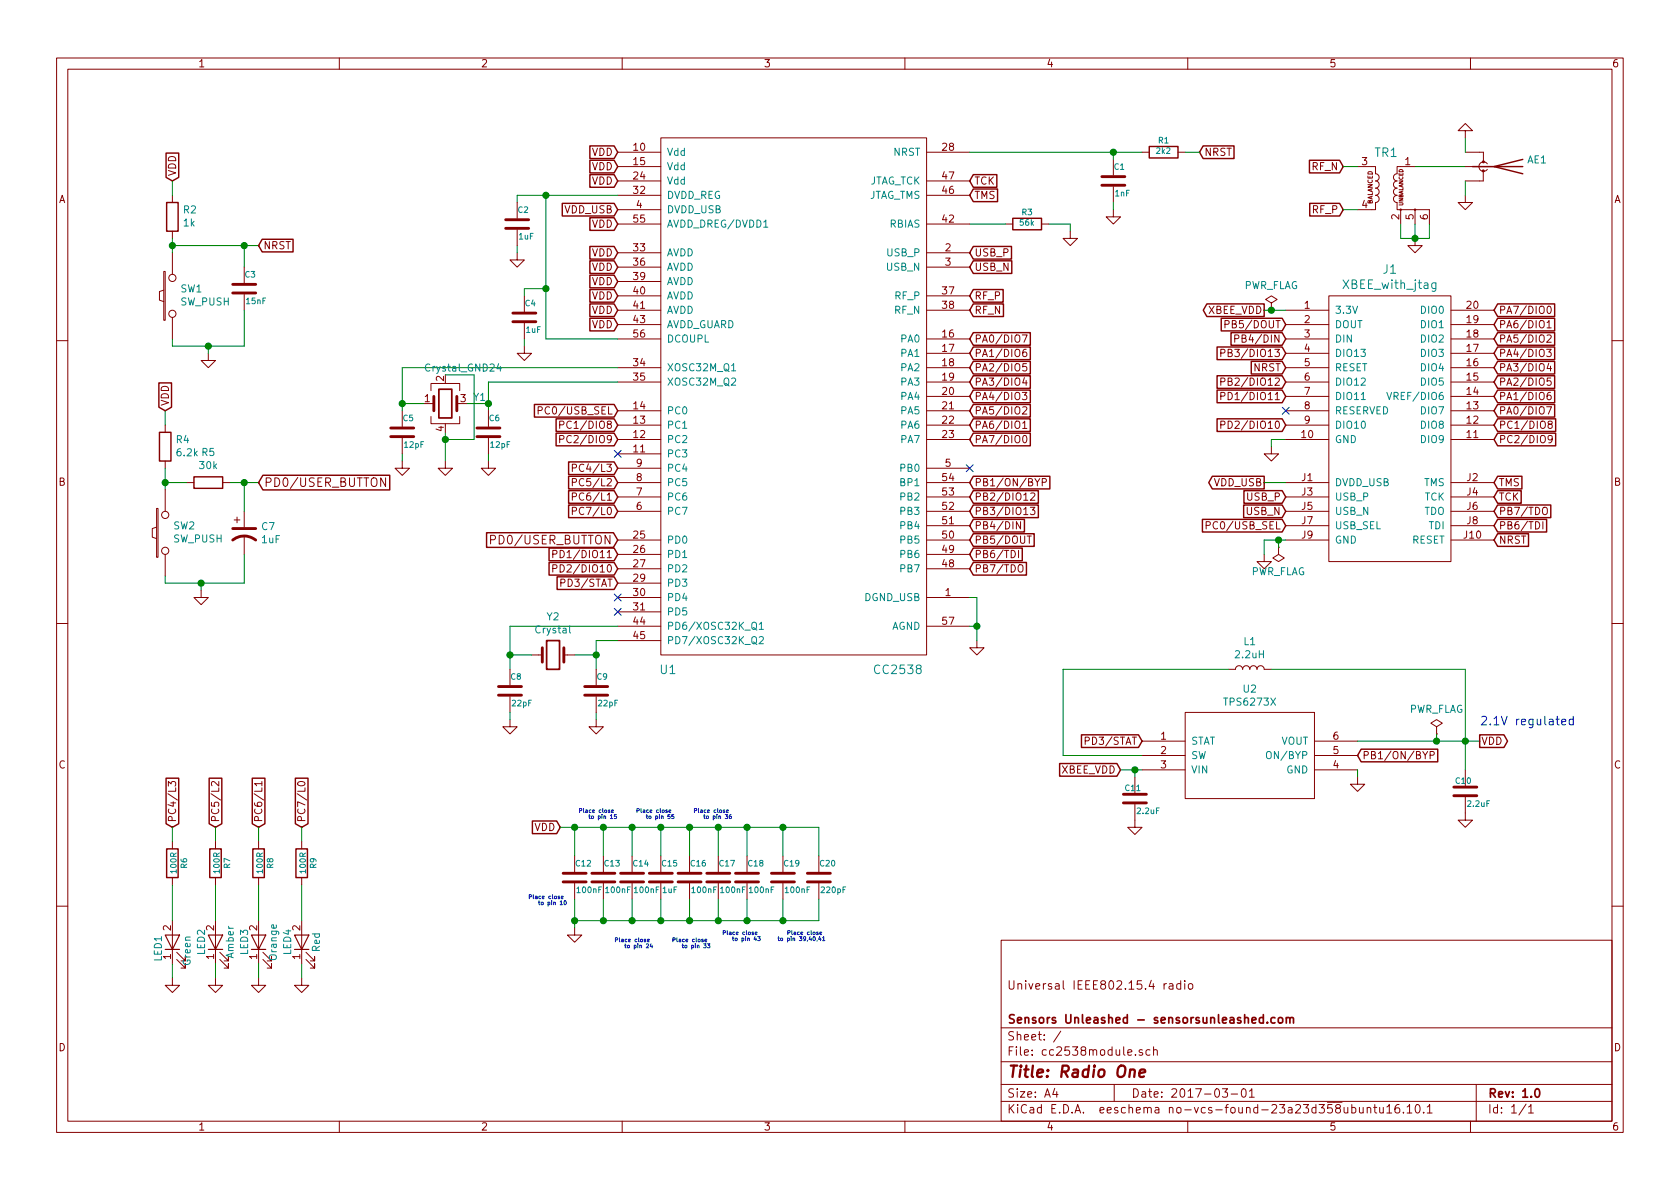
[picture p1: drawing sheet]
<svg xmlns="http://www.w3.org/2000/svg" width="297mm" height="210mm" viewBox="0 0 297 210" stroke-linecap="round" stroke-linejoin="round" font-family="sans-serif">
<g fill="none" stroke="#840000" stroke-width=".18">
<path d="M10 10.3h277v189.9h-277zM12 12.2h273v186.1h-273zM60 10.3v1.9M110 10.3v1.9M160 10.3v1.9M210 10.3v1.9M260 10.3v1.9M30.5 34.5v1.3M91.4 35.8v2.8M109.2 37.1h7.6M109.2 26.9h7.6M109.2 34.5h7.6"/>
<path d="M109.2 39.6h7.6M109.2 32h7.6M109.2 29.5h7.6M116.8 24.4h47v91.4h-47zM163.8 26.9h7.6M163.8 34.5h7.6M163.8 39.6h7.6M163.8 32h7.6M177.8 39.6h1.3M184.1 39.6h1.3M196.8 37.1v1.2h1.3l-1.3 1.3-1.2-1.3h1.2M196.8 28.2v2.8"/>
<path d="M196.8 33v2.8M201.9 26.9h1.3M208.3 26.9h1.2M240 29.5h3.2v1.2a.63 .63 0 0 1 .6 .7 .63 .63 0 0 1-.6 .6 .63 .63 0 0 1 .6 .6 .63 .63 0 0 1-.6 .7 .63 .63 0 0 1 .6 .6 .63 .63 0 0 1-.6 .6 .63 .63 0 0 1 .6 .7 .63 .63 0 0 1-.6 .6v1.3h-3.2M247.6 37.1h5.1v2.5M247.6 37.1v2.5M250.2 29.5h-3.2v1.2a.63 .63 0 0 0-.6 .7 .63 .63 0 0 0 .6 .6 .63 .63 0 0 0-.6 .6 .63 .63 0 0 0 .6 .7 .63 .63 0 0 0-.6 .6 .63 .63 0 0 0 .6 .6 .63 .63 0 0 0-.6 .7 .63 .63 0 0 0 .6 .6v1.3h.6M250.2 37.1v2.5M259.1 26.9h3.2v1.7M259.1 34.5v1.3h1.2l-1.2 1.3-1.3-1.3h1.3M259.1 23.1h1.2l-1.2-1.3-1.3 1.3h1.3v1.3M259.1 29.5h5.1"/>
<path d="M262.3 30.2v1.8h-3.2M263 29a.82 .82 0 0 0-1.2-.1 .82 .82 0 0 0 0 1.2 .82 .82 0 0 0 1.2-.2M29 48h.2v8.6h-.2zM29 51.3l-.8 .3v1.5l.8 .2M30.5 40.9v1.3M30.5 44.7v3.8M30.5 56.1v3.8M43.2 47.2v2.8M43.2 52.1v2.8M91.4 44.7v1.3h1.3l-1.3 1.2-1.2-1.2h1.2M91.4 40.6v2.8M92.7 52.3v2.8"/>
<path d="M92.7 57.1v2.8M109.2 44.7h7.6M109.2 47.2h7.6M109.2 52.3h7.6M109.2 54.9h7.6M109.2 57.4h7.6M109.2 59.9h7.6M109.2 49.8h7.6M163.8 44.7h7.6M163.8 47.2h7.6M163.8 52.3h7.6M163.8 54.9h7.6"/>
<path d="M163.8 59.9h7.6M180.7 59.2h.9l-.5 1.3M189.2 40.9v1.3h1.3l-1.3 1.2-1.2-1.2h1.2M216.6 57.3h.6l.1-.2v-.3l-.7-.1v1.3M218.3 59.9l.6-.1 .1-.1v-.4l-.7-.1v1.3M224.8 54.9h.1M224.8 53.6l1-.6-1-.7-1 .7 1 .6v1.3M227.3 54.9h7.6M227.3 57.4h7.6M227.3 59.9h7.6M234.9 52.3h21.6v47h-21.6zM250.2 42.2v1.2h1.3l-1.3 1.3-1.3-1.3h1.3"/>
<path d="M256.5 54.9h7.7M256.5 57.4h7.7M256.5 59.9h7.7M273.5 59.3l.5-.1 .3 .4-.8 .9h.8M273.5 57l.4-.3v1.3M273.5 58h.8M273.7 54.2l.1-.1a.7 .7 0 0 1 .5 .6 .7 .7 0 0 1-.2 .7h-.1a.7 .7 0 0 1-.3-1.2zM10 60.2h2M29.2 75.2v1.2M36.8 62.5v1.2h1.3l-1.3 1.3-1.2-1.3h1.2M71.1 72.6v2.8M71.1 77.5v2.8"/>
<path d="M76.2 73.7v1.2h5.1v-1.2M76.2 69.1v-1.3h5.1v1.3M76.2 71.4h.5M80.8 71.4h.5M86.4 72.6v2.8M86.4 77.5v2.8M92.7 61.2v1.3h1.3l-1.3 1.2-1.3-1.2h1.3M95.1 72.6l.7-.1 .1-.1-.1-.4-.7-.1v1.3M99 75.1h.6l.1-.2-.1-.3-.6-.1v1.3M99 77.7l.6-.1 .1-.2-.1-.3-.6-.1v1.3M109.2 72.6h7.6M109.2 77.7h7.6"/>
<path d="M109.2 75.2h7.6M109.2 65h7.6M109.2 67.6h7.6M163.8 70.1h7.6M163.8 72.6h7.6M163.8 77.7h7.6M163.8 75.2h7.6M163.8 65h7.6M163.8 67.6h7.6M163.8 62.5h7.6M180.7 69.4h.9l-.5 .5h.3l.2 .2-.1 .5-.2 .1-.6-.1M180.8 72l.5-.1 .3 .4-.9 .9h.9"/>
<path d="M180.8 74.8l.4-.3v1.3M180.8 75.8h.8M181 77.1l.1-.1a.7 .7 0 0 1 .5 .5 .7 .7 0 0 1-.2 .7l-.1 .1a.71 .71 0 0 1-.6-.5 .71 .71 0 0 1 .3-.7zM181.1 66.8l-.3 .9h.8M181.4 61.8h-.3a1 1 0 0 0-.2 1.2h.5l.2-.5-.3-.3-.4 .1-.1 .2M181.4 67.3v.8M181.5 64.3h-.6l-.1 .6 .2-.1h.4l.2 .5-.3 .3-.5-.1M215.8 67.5h.7l.1-.2-.1-.4-.7-.1v1.3M215.8 62.4h.7l.1-.2-.1-.3-.7-.1v1.3M215.8 75.1h.7l.1-.2-.1-.3-.7-.1v1.3M215.8 70h.7l.1-.2-.1-.3-.7-.1v1.3M224.8 79v1.3h1.3l-1.3 1.2-1.3-1.2h1.3"/>
<path d="M227.3 70.1h7.6M227.3 72.6h7.6M227.3 77.7h7.6M227.3 75.2h7.6M227.3 65h7.6M227.3 67.6h7.6M227.3 62.5h7.6M256.5 70.1h7.7M256.5 72.6h7.7M256.5 77.7h7.7M256.5 75.2h7.7M256.5 65h7.7"/>
<path d="M256.5 67.6h7.7M256.5 62.5h7.7M273.5 71.9h.8l-.5 1.3M273.5 61.8h.8l-.5 .4 .3 .1 .2 .2-.1 .4-.2 .2-.5-.2M273.8 64.2l-.3 1h.8M274 75l-.3-.2 .1-.2 .2-.1 .4 .1v.2l-.1 .1a.45 .45 0 0 0-.5 .2 .45 .45 0 0 0 0 .6l.4 .1 .2-.2v-.3l-.2-.3M274.1 69.4h-.3a1 1 0 0 0-.1 1.2h.4l.2-.5-.3-.2h-.3l-.2 .2M274.1 64.7v.9M274.2 66.8h-.6l-.1 .7 .2-.2 .4 .1 .2 .5-.3 .2-.5-.1M274.4 77.5l-.2 .3-.4-.1-.1-.2 .1-.4 .4-.1 .2 .2a.9 .9 0 0 1-.3 1.1h-.3M285 60.2h2M27.7 89.9h.2v8.6h-.2z"/>
<path d="M27.7 93.2l-.8 .3v1.5l.8 .2M29.2 81.5v1.3M29.2 86.6v3.8M29.2 98v3.8M33 85.3h1.3M39.4 85.3h1.2M41.4 91.9h1M41.9 91.4v1.1M43.2 90.4v2.8M43.2 94.7v3.3M68.2 84.5v1.5l-.9-1.5v1.5M71.1 81.5v1.3h1.3l-1.3 1.3-1.3-1.3h1.3"/>
<path d="M78.7 81.5v1.3h1.3l-1.3 1.3-1.2-1.3h1.2M86.4 81.5v1.3h1.2l-1.2 1.3-1.3-1.3h1.3M86.7 95.4h.8l.1-.2-.1-.4-.2-.1h-.6v1.5M97.7 98l.6-.1 .2-.1-.1-.4-.7-.1v1.3M101.2 90.4l.6-.1 .1-.2v-.3l-.7-.1v1.3M101.2 87.8h.6l.1-.2v-.3l-.7-.1v1.3M101.2 85.3l.6-.1 .1-.1v-.4l-.7-.1v1.3M101.2 82.7h.6l.1-.2v-.3l-.7-.1v1.3M109.2 82.8h7.6M109.2 90.4h7.6M109.2 87.9h7.6M109.2 85.3h7.6"/>
<path d="M109.2 95.5h7.6M109.2 80.3h7.6M109.2 98h7.6M163.8 82.8h7.6M163.8 90.4h7.6M163.8 87.9h7.6M163.8 85.3h7.6M163.8 95.5h7.6M163.8 93h7.6M163.8 98h7.6M178.8 97.3a.65 .65 0 0 1 .7 .7 .65 .65 0 0 1-.7 .6zM180.1 97.3v1.3"/>
<path d="M180.2 99.9h.5a.85 .85 0 0 1-.1 1.3 .45 .45 0 0 1-.6-.5v-.4zM180.4 92.2v1.3l-.7-1.3v1.3M181.6 94.8h.7M182 94.8v1.3M182.2 89.7h.8l-.5 .5h.4l.1 .2-.1 .5-.2 .1-.5-.1M182.2 87.3l.5-.1 .3 .3-.8 1h.8M183 84.6l.4 .7 .4-.7M184.3 85.3l.6-.1 .1-.1-.1-.4-.6-.1v1.3M213.3 92.9h.6l.1-.2-.1-.4-.6-.1v1.3M223.5 98v1.3h1.3l-1.3 1.3-1.3-1.3h1.3M226.1 96.8h.1M226.1 96.8v1.2l1 .7-1 .6-1.1-.6 1.1-.7"/>
<path d="M227.3 90.4h7.6M227.3 87.9h7.6M227.3 85.3h7.6M227.3 95.5h7.6M227.3 93h7.6M256.5 90.4h7.7M256.5 87.9h7.7M256.5 85.3h7.7M256.5 95.5h7.7M256.5 93h7.7M271.5 92.2a.65 .65 0 0 1 .7 .7 .65 .65 0 0 1-.7 .6zM272.8 92.2v1.3"/>
<path d="M272.9 89.8h.5a.85 .85 0 0 1-.1 1.2 .45 .45 0 0 1-.6-.4v-.5zM10 110.3h2M35.6 104.4v1.3h1.2l-1.2 1.2-1.3-1.2h1.3M90.2 118.4v2.8M94 115.8h1.9M97.7 100.5h.6l.2-.2-.1-.3-.7-.1v1.3M99.2 103.1l.6-.1 .1-.2-.1-.3-.6-.1v1.3M99.7 115.8h1.9M105.4 118.4v2.8M109.2 105.7h7.6M109.2 108.2h7.6M109.2 110.7h7.6"/>
<path d="M109.2 113.3h7.6M109.2 100.6h7.6M109.2 103.1h7.6M163.8 105.7h7.6M163.8 110.7h7.6M163.8 100.6h7.6M172.7 113.3v1.2h1.3l-1.3 1.3-1.3-1.3h1.3M217.2 118.4h1.2a.63 .63 0 0 1 .7-.7 .63 .63 0 0 1 .6 .7 .63 .63 0 0 1 .6-.7 .63 .63 0 0 1 .7 .7 .63 .63 0 0 1 .6-.7 .63 .63 0 0 1 .6 .7 .63 .63 0 0 1 .7-.7 .63 .63 0 0 1 .6 .7h1.3M285 110.3h2M29.8 139v-.8l.5 .4v-.3l.2-.1 .4 .1 .2 .1-.2 .6M38.7 138.2v.8l-1-.8-.3 .2 .1 .6M46.3 138.6h-1.3l.4 .4"/>
<path d="M46.3 138.2v.8M52.7 138.3a.73 .73 0 0 1 1.2 .3 .72 .72 0 0 1-.7 .4 .72 .72 0 0 1-.6-.5zM90.2 127.2v1.3h1.2l-1.2 1.3-1.3-1.3h1.3M90.2 123.2v2.8M105.4 127.2v1.3h1.3l-1.3 1.3-1.3-1.3h1.3M105.4 123.2v2.8M191.9 131h.6l.1-.2-.1-.4-.6-.1v1.3M200.7 137.4v2.8M201.9 131.1h7.6M201.9 133.6h7.6M201.9 136.1h7.6M209.5 126h22.9v15.2h-22.9z"/>
<path d="M232.4 131.1h7.6M232.4 133.6h7.6M232.4 136.1h7.6M240 137.4v1.3h1.3l-1.3 1.2-1.2-1.2h1.2M251.6 132.9l.4 .6 .4-.6M252.9 133.5h.6l.1-.2-.1-.3-.6-.1v1.3M254 129.8h.1M254 128.5l1-.6-1-.7-1 .7 1 .6v1.3M259.1 136.1v2.8M30.5 148.8v1.3M30.5 155.2v1.3M38.1 148.8v1.3"/>
<path d="M38.1 155.2v1.3M45.7 148.8v1.3M45.7 155.2v1.3M53.3 148.8v1.3M53.3 155.2v1.3M101.6 151.4v2.8M101.6 156.2v2.8M106.7 151.4v2.8M106.7 156.2v2.8M111.8 151.4v2.8M111.8 156.2v2.8M116.8 151.4v2.8"/>
<path d="M116.8 156.2v2.8M121.9 151.4v2.8M121.9 156.2v2.8M127 151.4v2.8M127 156.2v2.8M132.1 151.4v2.8M132.1 156.2v2.8M138.4 151.4v2.8M138.4 156.2v2.8M144.8 151.4v2.8M144.8 156.2v2.8M200.7 142.2v4.1h1.2l-1.2 1.3-1.3-1.3h1.3"/>
<path d="M259.1 141v4h1.2l-1.2 1.3-1.3-1.3h1.3M10 160.2h2M30.5 173v1.2h1.2l-1.2 1.3-1.3-1.3h1.3M30.5 162.8v7.6M31.2 169.7l1.6 1.5v-.8v.8h-.8M31.2 168.4l1.6 1.5v-.7v.7h-.8M38.1 173v1.2h1.3l-1.3 1.3-1.3-1.3h1.3M38.1 162.8v7.6M38.9 169.7l1.5 1.5v-.8v.8h-.8M38.9 168.4l1.5 1.5v-.7v.7h-.8M45.7 173v1.2h1.3l-1.3 1.3-1.3-1.3h1.3M45.7 162.8v7.6"/>
<path d="M46.5 169.7l1.5 1.5v-.8v.8h-.8M46.5 168.4l1.5 1.5v-.7v.7h-.8M53.3 173v1.2h1.3l-1.3 1.3-1.2-1.3h1.2M53.3 162.8v7.6M54.1 169.7l1.5 1.5v-.8v.8h-.7M54.1 168.4l1.5 1.5v-.7v.7h-.7M101.6 164.1v1.2h1.3l-1.3 1.3-1.3-1.3h1.3M177 166.3h108v32h-108zM206.2 173.9l-.4 .3M206.8 174h.5l.1 .9M207.4 174.3l-.5 .1-.2 .2 .2 .3 .5-.1M208.8 174l-.5-.1-.2 .3v.6l.2 .1 .5-.1"/>
<path d="M208.8 173.4v1.5M209.5 173.4v.2M209.5 173.9v1M210.2 174.1l.2-.2 .4 .2v.7l-.2 .1-.4-.1zM285 160.2h2M60 198.3v1.9M110 198.3v1.9M160 198.3v1.9M177 194.8h108M177 191.8h108M177 187.8h108M177 181.8h108"/>
<path d="M186.5 192.5l-.4 1h1M186.8 193v1M187.6 182.3l-1.3 2M197 191.8v3M200.8 186.5v.1M202 185.7a.37 .37 0 0 0-.6 .1l.1 .2 .5 .2 .1 .1-.3 .3-.4-.1M203.3 185.7l-.4-.1-.3 .3 .1 .6 .2 .1 .4-.1M204 185.7a.37 .37 0 0 1 .6 .1v.8M204 185.1v1.5M210 198.3v1.9M216.1 192.5h.9l-.4 .6 .4 .1v.7l-.2 .1-.7-.1M217.7 193.5h1.1"/>
<path d="M219.6 192.7l.4-.2a.94 .94 0 0 1 0 1.5 .82 .82 0 0 1-.4-1.3zM220.9 193l.4-.5v1.5M220.9 194h.9M239 195.9l.4-.1 .3 .3-.1 .6-.2 .1-.4-.1M239 195.3v1.5M240.4 195.8v.8a.39 .39 0 0 0 .6 .1M241 195.8v1M241.7 196l.1-.1a.37 .37 0 0 1 .6 .1v.8M241.7 195.8v1M242.9 195.8h.5M243.1 195.3v1.3l.3 .2M243.9 195.8l.1 .9 .4 .1 .2-.1"/>
<path d="M244.6 195.8v1M245.2 195.8l.4-.5v1.5M245.2 196.8h.9M247.4 195.3a.62 .62 0 0 0-.8 .7l.1 .7 .2 .1 .5-.1 .1-.5-.1-.2-.5-.1-.3 .3M248.1 196.7v.1M248.8 195.8l.4-.5v1.5M248.8 196.8h.8M250.4 195.4l.2-.1a.8 .8 0 0 1 .5 .8 .8 .8 0 0 1-.5 .7 1 1 0 0 1-.2-1.4zM251.7 196.7v.1M252.3 195.8l.5-.5v1.5M252.3 196.8h.9M260 198.3v1.9"/>
<path d="M261 191.8v6.5M269.8 195.2l-1.2 2M270.3 195.8l.4-.5v1.5M270.3 196.8h.8"/>
<circle cx="247.6" cy="37.1" r=".13"/>
<circle cx="250.2" cy="37.1" r=".13"/>
<circle cx="30.5" cy="55.5" r=".63"/>
<circle cx="30.5" cy="49.1" r=".63"/>
<circle cx="29.2" cy="97.4" r=".63"/>
<circle cx="29.2" cy="91.1" r=".63"/>
</g>
<path d="M77.6 68.8h2.3v5.1h-2.3zM96.6 113.3h2.3v5.1h-2.3zM223.4 179.4v1.5M227.4 179.9v1M223.4 180l-.5-.1-.2 .3v.6l.2 .1 .5-.1M224.1 180.8v.1M225.4 180l-.4-.1-.3 .3 .1 .6 .2 .1 .4-.1M226.1 180.1l.2-.2 .4 .2v.7l-.2 .1-.4-.1zM227.4 180.1l.2-.2 .4 .1 .1 .9M228.1 180.1a.34 .34 0 0 1 .3-.2 .34 .34 0 0 1 .3 .2v.8M271.5 192.7l.2-.2a.81 .81 0 0 1 .6 .6 .81 .81 0 0 1-.3 .8l-.1 .1a.79 .79 0 0 1-.4-1.3z" fill="none" stroke="#840000" stroke-width=".3"/>
<path d="M199.8 189.3a.5 .5 0 0 1 .9 .1l-.2 1M201.5 189.8l1-.2-.1-.4-.5-.1-.4 .3v.9l.2 .1 .6-.1" fill="none" stroke="#840000" stroke-width=".41"/>
<g fill="none" stroke="#008484" stroke-width=".18">
<path d="M135 40.2h.8M253.9 50v1.2l-.3 .3h-.4M253.9 50.1l-.5-.1-.3 .3v.4l.2 .2h.6M88.2 64.3l-.3 .9h.7M88.5 64.8v.8M129.4 65.6h.7M240.7 70.7h.7M245.2 69.4l.4 1.3 .4-1.3M100.7 110.7v1.1l.2 .1M133 110.2a.45 .45 0 0 1 .7 0 .88 .88 0 0 1-.2 1.1l-.4-.1a1.07 1.07 0 0 1-.1-1zM133.2 111l.6 .4M133.2 113.5l.6 .5"/>
<path d="M134.2 110.4l.4-.4v1.3M134.2 112.7l.5-.1 .2 .1 .1 .2-.1 .2-.7 .7h.8M134.2 111.3h.8M224 133.1a.45 .45 0 0 1 .7 0 .88 .88 0 0 1-.2 1.1l-.4-.1a1.07 1.07 0 0 1-.1-1z"/>
</g>
<g fill="none" stroke="#840000" stroke-width=".25">
<path d="M29.4 27.1h2.2v4.3l-1.1 .6-1.1-.6zM29.5 35.8h2v5.1h-2zM99.4 36h9.2l.6 1.1-.6 1.1h-9.2zM104.3 25.8h4.3l.6 1.1-.6 1.1h-4.3zM104.3 28.3h4.3l.6 1.2-.6 1.1h-4.3zM104.3 30.9h4.3l.6 1.1-.6 1.1h-4.3zM104.3 38.5h4.3l.6 1.1-.6 1.1h-4.3zM172.1 30.9h4.2v2.2h-4.2l-.7-1.1zM172.1 33.4h4.3v2.3h-4.3l-.7-1.2zM179.1 38.6h5v2h-5zM203.2 25.9h5.1v2h-5.1zM212.7 25.8h5.5v2.2h-5.5l-.6-1.1z"/>
<path d="M231.5 28.3h5.4l.6 1.2-.6 1.1h-5.4zM231.6 36h5.3l.6 1.1-.6 1.1h-5.3zM260.3 29.5h8.9M269.2 28.2l-5 1.3 5 1.2M46.4 42.3h5.4v2.2h-5.4l-.7-1.1zM104.3 43.6h4.3l.6 1.1-.6 1.1h-4.3zM104.3 46.1h4.3l.6 1.1-.6 1.2h-4.3zM104.3 48.7h4.3l.6 1.1-.6 1.1h-4.3zM104.3 51.2h4.3l.6 1.1-.6 1.1h-4.3zM104.3 53.7h4.3l.6 1.2-.6 1.1h-4.3zM104.3 56.3h4.3l.6 1.1-.6 1.1h-4.3zM172.1 43.6h6.7v2.2h-6.7l-.7-1.1z"/>
<path d="M172.1 46.1h6.8v2.3h-6.8l-.7-1.2zM172.1 51.2h5.3v2.2h-5.3l-.7-1.1zM172.1 53.7h5.3v2.3h-5.3l-.7-1.1zM172.1 58.8h10.1v2.3h-10.1l-.7-1.2zM213.4 53.7h10.1v2.3h-10.1l-.6-1.1zM215.9 56.3h10.8l.6 1.1-.6 1.1h-10.8zM217.7 58.8h9l.6 1.1-.6 1.2h-9zM264.8 58.8h10.1v2.3h-10.1l-.6-1.2zM264.8 56.3h10.1v2.2h-10.1l-.6-1.1zM264.8 53.7h10.1v2.3h-10.1l-.6-1.1zM28.1 67.7h2.2v4.3l-1.1 .6-1.1-.6zM28.2 76.4h2v5.1h-2z"/>
<path d="M94.5 71.5h14.1l.6 1.1-.6 1.2h-14.1zM98.3 74.1h10.3l.6 1.1-.6 1.1h-10.3zM98.3 76.6h10.3l.6 1.1-.6 1.1h-10.3zM172.1 61.4h10.1v2.2h-10.1l-.7-1.1zM172.1 63.9h10.1v2.2h-10.1l-.7-1.1zM172.1 66.4h10.1v2.3h-10.1l-.7-1.1zM172.1 69h10.1v2.2h-10.1l-.7-1.1zM172.1 71.5h10.1v2.3h-10.1l-.7-1.2zM172.1 74.1h10.1v2.2h-10.1l-.7-1.1zM172.1 76.6h10.1v2.2h-10.1l-.7-1.1zM215.2 66.4h11.5l.6 1.2-.6 1.1h-11.5zM215.2 61.4h11.5l.6 1.1-.6 1.1h-11.5z"/>
<path d="M215.2 74.1h11.5l.6 1.1-.6 1.1h-11.5zM215.2 69h11.5l.6 1.1-.6 1.1h-11.5zM221.2 63.9h5.5l.6 1.1-.6 1.1h-5.5zM264.8 74.1h10.3v2.2h-10.3l-.6-1.1zM264.8 76.6h10.3v2.2h-10.3l-.6-1.1zM264.8 71.5h10.1v2.3h-10.1l-.6-1.2zM264.8 69h10.1v2.2h-10.1l-.6-1.1zM264.8 66.4h10.1v2.3h-10.1l-.6-1.1zM264.8 63.9h10.1v2.2h-10.1l-.6-1.1zM264.8 61.4h10.1v2.2h-10.1l-.6-1.1zM34.3 84.3h5.1v2.1h-5.1zM46.5 84h22.4v2.6h-22.4l-.8-1.3z"/>
<path d="M86 94.2h22.5l.7 1.3-.7 1.3h-22.5zM97.1 96.9h11.5l.6 1.1-.6 1.2h-11.5zM97.1 99.5h11.5l.6 1.1-.6 1.1h-11.5zM100.5 89.3h8.1l.6 1.1-.6 1.1h-8.1zM100.5 86.8h8.1l.6 1.1-.6 1.1h-8.1zM100.5 84.2h8.1l.6 1.1-.6 1.2h-8.1zM100.5 81.7h8.1l.6 1.1-.6 1.1h-8.1zM172.1 84.2h13.5v2.3h-13.5l-.7-1.2zM172.1 89.3h11.5v2.2h-11.5l-.7-1.1zM172.1 91.8h9v2.3h-9l-.7-1.1zM172.1 96.9h8.6v2.3h-8.6l-.7-1.2zM172.1 99.5h9.4v2.2h-9.4l-.7-1.1z"/>
<path d="M172.1 86.8h11.5v2.2h-11.5l-.7-1.1zM172.1 94.4h10.8v2.2h-10.8l-.7-1.1zM212.6 91.8h14.1l.6 1.2-.6 1.1h-14.1zM214.4 84.2h9.1v2.3h-9.1l-.7-1.2zM219.9 89.3h6.8l.6 1.1-.6 1.1h-6.8zM219.9 86.8h6.8l.6 1.1-.6 1.1h-6.8zM264.8 91.8h8.7v2.3h-8.7l-.6-1.1zM264.8 84.2h4.3v2.3h-4.3l-.6-1.2zM264.8 86.8h4.2v2.2h-4.2l-.6-1.1zM264.8 89.3h9.4v2.2h-9.4l-.6-1.1zM264.8 94.4h5.5v2.2h-5.5l-.6-1.1zM98.5 102h10.1l.6 1.1-.6 1.1h-10.1z"/>
<path d="M29.4 137.6h2.2v8.1l-1.1 .6-1.1-.6zM37 137.6h2.2v8.1l-1.1 .6-1.1-.6zM44.6 137.6h2.2v8.1l-1.1 .6-1.1-.6zM52.2 137.6h2.3v8.1l-1.2 .6-1.1-.6zM187.4 135h10.1l.6 1.1-.6 1.2h-10.1zM191.2 129.9h10.1l.6 1.2-.6 1.1h-10.1zM240.7 132.5h13.5v2.2h-13.5l-.7-1.1zM261.6 129.9h4.3l.6 1.2-.6 1.1h-4.3zM29.5 150.1h2v5.1h-2zM37.1 150.1h2v5.1h-2zM44.7 150.1h2v5.1h-2zM52.3 150.1h2.1v5.1h-2.1z"/>
<path d="M94.1 145.2h4.3l.7 1.1-.7 1.1h-4.3z"/>
</g>
<g fill="none" stroke="#840000" stroke-width=".51">
<path d="M89.4 38.9h4.1M194.8 32.8h4.1M194.8 31.2h4.1M41.1 51.8h4.1M41.1 50.3h4.1M89.4 40.4h4.1M90.7 56.9h4M90.7 55.4h4M69.1 77.2h4.1M69.1 75.7h4.1M76.7 70.1v2.5M80.8 70.1v2.5"/>
<path d="M84.3 77.2h4.1M84.3 75.7h4.1M41.1 95.5a3.3 3.3 0 0 1 4.1 0M41.1 93.5h4.1M95.9 114.5v2.6M99.7 114.5v2.6M88.1 122.9h4.1M88.1 121.4h4.1M103.4 122.9h4M103.4 121.4h4M257 139.2h4.1M99.6 156h4"/>
<path d="M99.6 154.4h4M104.6 156h4.1M104.6 154.4h4.1M109.7 156h4.1M109.7 154.4h4.1M114.8 156h4.1M114.8 154.4h4.1M119.9 156h4.1M119.9 154.4h4.1M125 156h4M125 154.4h4M130 156h4.1"/>
<path d="M130 154.4h4.1M136.4 156h4.1M136.4 154.4h4.1M142.7 156h4.1M142.7 154.4h4.1M198.6 142h4.1M198.6 140.5h4.1M257 140.7h4.1"/>
</g>
<path d="M108.6 79.6l1.2 1.3M109.8 79.6l-1.2 1.3M226.7 72l1.2 1.2M227.9 72l-1.2 1.2M170.8 82.2l1.3 1.2M172.1 82.2l-1.3 1.2M108.6 105l1.2 1.3M108.6 107.6l1.2 1.2M109.8 105l-1.2 1.3M109.8 107.6l-1.2 1.2" fill="none" stroke="#000084" stroke-width=".18"/>
<path d="M29.2 165.3h2.5l-1.2 2.6zM29.2 167.9h2.5M36.8 165.3h2.6l-1.3 2.6zM36.8 167.9h2.6M44.4 165.3h2.6l-1.3 2.6zM44.4 167.9h2.6M52.1 165.3h2.5l-1.3 2.6zM52.1 167.9h2.5" fill="none" stroke="#840000" stroke-width=".2"/>
<g fill="none" stroke="#008400" stroke-width=".18">
<path d="M30.5 32v2.5M96.5 34.5v25.4h12.7M109.2 34.5h-17.8v1.3M171.4 26.9h30.5M171.4 39.6h6.4M185.4 39.6h3.8v1.3M196.8 26.9v1.3M196.8 35.8v1.3M209.5 26.9h2.6M237.5 29.5h2.5M237.5 37.1h2.5M247.6 39.6v2.6h5.1v-2.6"/>
<path d="M250.2 29.5h8.9M250.2 39.6v2.6M259.1 24.4v2.5M259.1 32v2.5M30.5 42.2v2.5M30.5 43.4h15.2M43.2 54.9v6.3h-12.7v-1.3M43.2 43.4v3.8M91.4 43.4v1.3M92.7 59.9v1.3M96.5 51h-3.8v1.3M223.5 54.9h3.8"/>
<path d="M224.8 54.9h.1M29.2 72.6v2.6M36.8 61.2v1.3M71.1 71.4h3.8M78.7 76.4v5.1M78.7 66.3h5.1v11.4h-5.1M82.5 71.4h3.9M109.2 67.6h-22.8v5M109.2 65h-38.1v7.6M227.3 77.7h-2.5v1.3M29.2 82.8v3.8M29.2 85.3h3.8"/>
<path d="M40.6 85.3h5.1M43.2 85.3v5.1M43.2 98v5.1h-14v-1.3M71.1 80.3v1.2M86.4 80.3v1.2M223.5 85.3h3.8M226.1 95.5v1.3M227.3 95.5h-3.8v2.5M35.6 103.1v1.3M90.2 115.8h3.8M101.6 115.8h3.8M109.2 110.7h-19v7.7"/>
<path d="M109.2 113.3h-3.8v5.1M171.4 105.7h1.3v7.6M171.4 110.7h1.3M217.2 118.4h-29.2v15.2h13.9M224.8 118.4h34.3v17.7M90.2 126v1.2M105.4 126v1.2M198.1 136.1h3.8M200.7 136.1v1.3M240 131.1h21.6M240 136.1v1.3M254 129.8v1.3"/>
<path d="M30.5 146.3v2.5M30.5 156.5v6.3M38.1 146.3v2.5M38.1 156.5v6.3M45.7 146.3v2.5M45.7 156.5v6.3M53.3 146.3v2.5M53.3 156.5v6.3M99.1 146.3h45.7v5.1M101.6 146.3v5.1M101.6 159v5.1M106.7 146.3v5.1"/>
<path d="M106.7 159v3.8M111.8 146.3v5.1M111.8 159v3.8M116.8 146.3v5.1M116.8 159v3.8M121.9 146.3v5.1M121.9 159v3.8M127 146.3v5.1M127 159v3.8M132.1 146.3v5.1M132.1 159v3.8M138.4 146.3v5.1"/>
<path d="M138.4 159v3.8M144.8 159v3.8h-43.2M30.5 170.4v2.6M38.1 170.4v2.6M45.7 170.4v2.6M53.3 170.4v2.6"/>
</g>
<g fill="#008400" stroke="#008400" stroke-width=".25">
<circle cx="96.5" cy="51" r=".51"/>
<circle cx="196.9" cy="26.9" r=".51"/>
<circle cx="250.2" cy="42.2" r=".51"/>
<circle cx="101.6" cy="146.3" r=".51"/>
<circle cx="106.7" cy="146.3" r=".51"/>
<circle cx="111.8" cy="146.3" r=".51"/>
<circle cx="116.8" cy="146.3" r=".51"/>
<circle cx="121.9" cy="146.3" r=".51"/>
<circle cx="127" cy="146.3" r=".51"/>
<circle cx="106.7" cy="162.8" r=".51"/>
<circle cx="111.8" cy="162.8" r=".51"/>
<circle cx="116.8" cy="162.8" r=".51"/>
<circle cx="121.9" cy="162.8" r=".51"/>
<circle cx="127" cy="162.8" r=".51"/>
<circle cx="132.1" cy="146.3" r=".51"/>
<circle cx="138.4" cy="146.3" r=".51"/>
<circle cx="132.1" cy="162.8" r=".51"/>
<circle cx="138.4" cy="162.8" r=".51"/>
<circle cx="90.2" cy="115.8" r=".51"/>
<circle cx="105.4" cy="115.8" r=".51"/>
<circle cx="86.4" cy="71.4" r=".51"/>
<circle cx="71.1" cy="71.4" r=".51"/>
<circle cx="78.7" cy="77.7" r=".51"/>
<circle cx="96.5" cy="34.5" r=".51"/>
<circle cx="259.1" cy="131.1" r=".51"/>
<circle cx="200.7" cy="136.1" r=".51"/>
<circle cx="30.5" cy="43.4" r=".51"/>
<circle cx="36.8" cy="61.2" r=".51"/>
<circle cx="29.2" cy="85.3" r=".51"/>
<circle cx="43.2" cy="85.3" r=".51"/>
<circle cx="43.2" cy="43.4" r=".51"/>
<circle cx="224.8" cy="54.9" r=".51"/>
<circle cx="254" cy="131.1" r=".51"/>
<circle cx="172.7" cy="110.7" r=".51"/>
<circle cx="35.6" cy="103.1" r=".51"/>
<circle cx="101.6" cy="162.8" r=".51"/>
<circle cx="226.1" cy="95.5" r=".51"/>
</g>
<g fill="#840000" stroke="#840000" stroke-width=".18">
<circle cx="262.3" cy="28.6" r=".18"/>
<circle cx="262.3" cy="30.2" r=".18"/>
</g>
<g fill="none" stroke="#0000c2" stroke-width=".18">
<path d="M276.1 127.7l.8-.2-.1-.3h-.4l-.3 .2 .1 .7h.6M278.2 127.2h-.5l-.2 .1v.7a.48 .48 0 0 0 .7 .1M278.2 126.7v1.5M93.6 158.6h.3l.1-.3-.4-.1v.7M94.3 158.2l.1 .7M95.2 159.5h.3M95.3 159.3v.6l.2 .1M95.7 159.6h.3v.4l-.3-.1zM102.5 143.4l.3-.1v-.3h-.3v.7M103.2 143l.1 .7M104.1 144.3h.3M104.2 144v.6l.2 .1"/>
<path d="M104.6 144.3h.3v.4h-.3zM112.6 143.4l.4-.1v-.3h-.4v.7M113.3 143l.1 .7M114.2 144.3h.3M114.4 144v.6l.1 .1M114.8 144.3h.3l-.1 .4h-.2zM122.8 143.4l.3-.1 .1-.3h-.4v.7M123.5 143l.1 .7M124.4 144.3h.3M124.5 144v.6l.2 .1M124.9 144.3h.3v.4h-.3zM108.8 166.2h.4v-.3l-.4-.1v.7"/>
<path d="M109.5 165.8l.1 .7M110.4 167.2h.3M110.5 166.9v.6l.2 .1M110.9 167.2h.4l-.1 .4h-.3zM119 166.2h.3l.1-.3-.4-.1v.7M119.7 165.8l.1 .7M120.6 167.2h.3M120.7 166.9v.6l.2 .1M121.1 167.2h.3v.4h-.3zM127.9 164.9h.3v-.3h-.3v.7M128.6 164.6l.1 .7M129.5 165.9h.3"/>
<path d="M129.6 165.6v.6l.2 .1M130 165.9h.3v.4h-.3zM137.5 165.9h.3M137.6 165.6v.6l.2 .1M138 165.9h.4l-.1 .4h-.3zM139.3 164.9h.3l.1-.3h-.4v.7M140 164.6l.1 .7"/>
</g>
<text font-size="2.8" fill="#840000" x="178" y="190.5">Title: Radio One</text>
<g font-size="2.1" fill="#008484">
<text x="243.1" y="27.8">TR1</text>
<text x="237.7" y="51.1">XBEE_with_jtag</text>
<text x="244.6" y="48.4">J1</text>
<text x="116.8" y="119.2">U1</text>
<text x="154.9" y="119.2">CC2538</text>
</g>
<g font-size="2.1" fill="#840000">
<text x="46.6" y="86.1">PD0/USER_BUTTON</text>
<text x="87.7" y="96.3">PD0/USER_BUTTON</text>
<text x="178" y="175">Universal IEEE802.15.4 radio</text>
<text x="178" y="184">Sheet: /</text>
<text x="178" y="181">Sensors Unleashed - sensorsunleashed.com</text>
<text x="178" y="186.7">File: cc2538module.sch</text>
<text x="178" y="196.9">KiCad E.D.A. eeschema no-vcs-found-23a23d358ubuntu16.10.1</text>
<text x="178" y="194.1">Size: A4</text>
<text x="200" y="194.1">Date: 2017-03-01</text>
<text x="263" y="194.1">Rev: 1.0</text>
<text x="263" y="196.9">Id: 1/1</text>
</g>
<text font-size="2.1" fill="#0000c2" x="261.6" y="128.3">2.1V regulated</text>
<g font-size="1.8" fill="#840000">
<text x="35" y="11.9">1</text>
<text x="85" y="11.9">2</text>
<text x="135" y="11.9">3</text>
<text x="185" y="11.9">4</text>
<text x="235" y="11.9">5</text>
<text x="285" y="11.9">6</text>
<text x="104.6" y="27.6">VDD</text>
<text x="112.1" y="26.7">10</text>
<text x="112.1" y="29.2">15</text>
<text x="166.7" y="26.7">28</text>
<text x="212.9" y="27.6">NRST</text>
<text x="240.8" y="29.2">3</text>
<text x="248.4" y="29.2">1</text>
<text x="10.4" y="35.9">A</text>
<text x="31.1" y="31.2" transform="rotate(-90 31.1 31.2)">VDD</text>
<text x="104.6" y="30.1">VDD</text>
<text x="104.6" y="32.6">VDD</text>
<text x="112.1" y="34.3">32</text>
<text x="112.1" y="31.7">24</text>
<text x="166.7" y="34.3">46</text>
<text x="166.7" y="31.7">47</text>
<text x="172.2" y="32.6">TCK</text>
<text x="172.2" y="35.2">TMS</text>
<text x="232" y="30.1">RF_N</text>
<text x="285.4" y="35.9">A</text>
<text x="99.8" y="37.7">VDD_USB</text>
<text x="104.6" y="40.3">VDD</text>
<text x="112.1" y="39.4">55</text>
<text x="112.5" y="36.8">4</text>
<text x="166.7" y="39.4">42</text>
<text x="232.1" y="37.7">RF_P</text>
<text x="240.8" y="36.8">4</text>
<text x="247.4" y="38.8" transform="rotate(-90 247.4 38.8)">2</text>
<text x="249.9" y="38.8" transform="rotate(-90 249.9 38.8)">5</text>
<text x="252.5" y="38.8" transform="rotate(-90 252.5 38.8)">6</text>
<text x="46.5" y="44.1">NRST</text>
<text x="104.6" y="45.3">VDD</text>
<text x="104.6" y="47.9">VDD</text>
<text x="112.1" y="44.4">33</text>
<text x="112.1" y="47">36</text>
<text x="167.2" y="44.4">2</text>
<text x="167.2" y="47">3</text>
<text x="172.2" y="45.3">USB_P</text>
<text x="172.2" y="47.9">USB_N</text>
<text x="104.6" y="50.4">VDD</text>
<text x="104.6" y="53">VDD</text>
<text x="112.1" y="52.1">40</text>
<text x="112.1" y="49.5">39</text>
<text x="166.7" y="52.1">37</text>
<text x="172.2" y="53">RF_P</text>
<text x="104.6" y="55.5">VDD</text>
<text x="104.6" y="58">VDD</text>
<text x="112.1" y="54.6">41</text>
<text x="112.1" y="57.1">43</text>
<text x="112.1" y="59.7">56</text>
<text x="166.7" y="59.7">16</text>
<text x="166.7" y="54.6">38</text>
<text x="172.2" y="55.5">RF_N</text>
<text x="213.5" y="55.5">XBEE_VDD</text>
<text x="217.4" y="58">PB5/DOUT</text>
<text x="230.7" y="54.6">1</text>
<text x="230.7" y="57.1">2</text>
<text x="230.7" y="59.7">3</text>
<text x="259.4" y="54.6">20</text>
<text x="259.4" y="59.7">18</text>
<text x="259.4" y="57.1">19</text>
<text x="264.9" y="58">PA6/DIO1</text>
<text x="264.9" y="55.5">PA7/DIO0</text>
<text x="112.1" y="64.8">34</text>
<text x="166.7" y="62.2">17</text>
<text x="166.7" y="64.8">18</text>
<text x="172.2" y="60.6">PA0/DIO7</text>
<text x="172.2" y="63.1">PA1/DIO6</text>
<text x="172.2" y="65.7">PA2/DIO5</text>
<text x="217.3" y="63.1">PB3/DIO13</text>
<text x="219.4" y="60.6">PB4/DIN</text>
<text x="221.6" y="65.7">NRST</text>
<text x="230.7" y="62.2">4</text>
<text x="230.7" y="64.8">5</text>
<text x="259.4" y="64.8">16</text>
<text x="259.4" y="62.2">17</text>
<text x="264.9" y="65.7">PA3/DIO4</text>
<text x="264.9" y="63.1">PA4/DIO3</text>
<text x="264.9" y="60.6">PA5/DIO2</text>
<text x="29.8" y="71.9" transform="rotate(-90 29.8 71.9)">VDD</text>
<text x="75.1" y="71.1">1</text>
<text x="78.5" y="67.4" transform="rotate(-90 78.5 67.4)">2</text>
<text x="81.4" y="71.1">3</text>
<text x="112.1" y="67.3">35</text>
<text x="166.7" y="69.8">20</text>
<text x="166.7" y="67.3">19</text>
<text x="172.2" y="68.2">PA3/DIO4</text>
<text x="172.2" y="70.7">PA4/DIO3</text>
<text x="217.3" y="68.2">PB2/DIO12</text>
<text x="217.3" y="70.7">PD1/DIO11</text>
<text x="230.7" y="67.3">6</text>
<text x="230.7" y="69.8">7</text>
<text x="259.4" y="69.8">14</text>
<text x="259.4" y="67.3">15</text>
<text x="264.9" y="70.7">PA1/DIO6</text>
<text x="264.9" y="68.2">PA2/DIO5</text>
<text x="78.5" y="76.3" transform="rotate(-90 78.5 76.3)">4</text>
<text x="96.1" y="73.3">PC0/USB_SEL</text>
<text x="100.2" y="75.8">PC1/DIO8</text>
<text x="112.1" y="77.5">12</text>
<text x="112.1" y="74.9">13</text>
<text x="112.1" y="72.4">14</text>
<text x="166.7" y="72.4">21</text>
<text x="166.7" y="74.9">22</text>
<text x="166.7" y="77.5">23</text>
<text x="172.2" y="73.3">PA5/DIO2</text>
<text x="172.2" y="75.8">PA6/DIO1</text>
<text x="217.3" y="75.8">PD2/DIO10</text>
<text x="230.2" y="77.5">10</text>
<text x="230.7" y="72.4">8</text>
<text x="230.7" y="74.9">9</text>
<text x="259.4" y="77.5">11</text>
<text x="259.4" y="74.9">12</text>
<text x="259.4" y="72.4">13</text>
<text x="264.9" y="75.8">PC1/DIO8</text>
<text x="264.9" y="73.3">PA0/DIO7</text>
<text x="100.2" y="78.4">PC2/DIO9</text>
<text x="102.3" y="83.4">PC4/L3</text>
<text x="112.1" y="80">11</text>
<text x="112.5" y="82.5">9</text>
<text x="167.2" y="82.5">5</text>
<text x="172.2" y="78.4">PA7/DIO0</text>
<text x="264.9" y="78.4">PC2/DIO9</text>
<text x="10.4" y="85.9">B</text>
<text x="102.3" y="88.5">PC6/L1</text>
<text x="102.3" y="86">PC5/L2</text>
<text x="112.5" y="87.6">7</text>
<text x="112.5" y="85.1">8</text>
<text x="166.7" y="87.6">53</text>
<text x="166.7" y="85.1">54</text>
<text x="172.2" y="86">PB1/ON/BYP</text>
<text x="172.2" y="88.5">PB2/DIO12</text>
<text x="214.7" y="86">VDD_USB</text>
<text x="220.5" y="88.5">USB_P</text>
<text x="230.2" y="85.1">J1</text>
<text x="230.2" y="87.6">J3</text>
<text x="259.4" y="85.1">J2</text>
<text x="259.4" y="87.6">J4</text>
<text x="264.9" y="86">TMS</text>
<text x="264.9" y="88.5">TCK</text>
<text x="285.4" y="85.9">B</text>
<text x="102.3" y="91.1">PC7/L0</text>
<text x="112.1" y="95.2">25</text>
<text x="112.5" y="90.2">6</text>
<text x="166.7" y="95.2">50</text>
<text x="166.7" y="92.7">51</text>
<text x="166.7" y="90.2">52</text>
<text x="172.2" y="91.1">PB3/DIO13</text>
<text x="172.2" y="93.6">PB4/DIN</text>
<text x="214.2" y="93.6">PC0/USB_SEL</text>
<text x="220.4" y="91.1">USB_N</text>
<text x="230.2" y="90.2">J5</text>
<text x="230.2" y="92.7">J7</text>
<text x="230.2" y="95.2">J9</text>
<text x="258.9" y="95.2">J10</text>
<text x="259.4" y="90.2">J6</text>
<text x="259.4" y="92.7">J8</text>
<text x="264.9" y="93.6">PB6/TDI</text>
<text x="264.9" y="91.1">PB7/TDO</text>
<text x="99.2" y="98.7">PD1/DIO11</text>
<text x="99.2" y="101.2">PD2/DIO10</text>
<text x="112.1" y="97.8">26</text>
<text x="112.1" y="100.3">27</text>
<text x="166.7" y="100.3">48</text>
<text x="166.7" y="97.8">49</text>
<text x="172.2" y="98.7">PB6/TDI</text>
<text x="172.2" y="101.2">PB7/TDO</text>
<text x="172.2" y="96.1">PB5/DOUT</text>
<text x="264.9" y="96.1">NRST</text>
<text x="99.7" y="103.8">PD3/STAT</text>
<text x="112.1" y="105.4">30</text>
<text x="112.1" y="107.9">31</text>
<text x="112.1" y="102.9">29</text>
<text x="167.2" y="105.4">1</text>
<text x="112.1" y="110.5">44</text>
<text x="112.1" y="113">45</text>
<text x="166.7" y="110.5">57</text>
<text x="192.4" y="131.7">PD3/STAT</text>
<text x="205.3" y="130.8">1</text>
<text x="235.7" y="130.8">6</text>
<text x="261.9" y="131.7">VDD</text>
<text x="10.4" y="135.9">C</text>
<text x="187.6" y="136.8">XBEE_VDD</text>
<text x="205.3" y="133.3">2</text>
<text x="205.3" y="135.9">3</text>
<text x="235.7" y="135.9">4</text>
<text x="235.7" y="133.3">5</text>
<text x="240.8" y="134.2">PB1/ON/BYP</text>
<text x="285.4" y="135.9">C</text>
<text x="31.1" y="145.5" transform="rotate(-90 31.1 145.5)">PC4/L3</text>
<text x="38.7" y="145.5" transform="rotate(-90 38.7 145.5)">PC5/L2</text>
<text x="46.4" y="145.5" transform="rotate(-90 46.4 145.5)">PC6/L1</text>
<text x="54" y="145.5" transform="rotate(-90 54 145.5)">PC7/L0</text>
<text x="94.5" y="146.9">VDD</text>
<text x="30.2" y="164.6" transform="rotate(-90 30.2 164.6)">2</text>
<text x="37.8" y="164.6" transform="rotate(-90 37.8 164.6)">2</text>
<text x="45.5" y="164.6" transform="rotate(-90 45.5 164.6)">2</text>
<text x="53.1" y="164.6" transform="rotate(-90 53.1 164.6)">2</text>
<text x="30.2" y="169.6" transform="rotate(-90 30.2 169.6)">1</text>
<text x="37.8" y="169.6" transform="rotate(-90 37.8 169.6)">1</text>
<text x="45.5" y="169.6" transform="rotate(-90 45.5 169.6)">1</text>
<text x="53.1" y="169.6" transform="rotate(-90 53.1 169.6)">1</text>
<text x="10.4" y="185.9">D</text>
<text x="285.4" y="185.9">D</text>
<text x="35" y="199.9">1</text>
<text x="85" y="199.9">2</text>
<text x="135" y="199.9">3</text>
<text x="185" y="199.9">4</text>
<text x="235" y="199.9">5</text>
<text x="285" y="199.9">6</text>
</g>
<g font-size="1.8" fill="#008484">
<text x="117.9" y="27.6">Vdd</text>
<text x="158" y="27.6">NRST</text>
<text x="270.1" y="28.9">AE1</text>
<text x="117.9" y="35.2">DVDD_REG</text>
<text x="117.9" y="32.6">Vdd</text>
<text x="117.9" y="30.1">Vdd</text>
<text x="153.4" y="35.2">JTAG_TMS</text>
<text x="153.5" y="32.6">JTAG_TCK</text>
<text x="32.5" y="37.7">R2</text>
<text x="32.5" y="40.1">1k</text>
<text x="117.9" y="37.7">DVDD_USB</text>
<text x="117.9" y="40.3">AVDD_DREG/DVDD1</text>
<text x="157.3" y="40.3">RBIAS</text>
<text x="117.9" y="45.3">AVDD</text>
<text x="117.9" y="47.9">AVDD</text>
<text x="156.8" y="47.9">USB_N</text>
<text x="156.9" y="45.3">USB_P</text>
<text x="32" y="51.7">SW1</text>
<text x="117.9" y="53">AVDD</text>
<text x="117.9" y="50.4">AVDD</text>
<text x="158.3" y="53">RF_P</text>
<text x="219.8" y="51.1">PWR_FLAG</text>
<text x="31.9" y="54">SW_PUSH</text>
<text x="117.9" y="55.5">AVDD</text>
<text x="117.9" y="58">AVDD_GUARD</text>
<text x="158.2" y="55.5">RF_N</text>
<text x="236" y="55.5">3.3V</text>
<text x="236" y="58">DOUT</text>
<text x="251.4" y="55.5">DIO0</text>
<text x="251.4" y="58">DIO1</text>
<text x="75.5" y="65.7">Crystal_GND24</text>
<text x="117.9" y="65.7">XOSC32M_Q1</text>
<text x="117.9" y="60.6">DCOUPL</text>
<text x="159.4" y="60.6">PA0</text>
<text x="159.4" y="63.1">PA1</text>
<text x="159.4" y="65.7">PA2</text>
<text x="236" y="60.6">DIN</text>
<text x="236" y="63.1">DIO13</text>
<text x="236" y="65.7">RESET</text>
<text x="251.4" y="65.7">DIO4</text>
<text x="251.4" y="63.1">DIO3</text>
<text x="251.4" y="60.6">DIO2</text>
<text x="83.7" y="70.9">Y1</text>
<text x="117.9" y="68.2">XOSC32M_Q2</text>
<text x="159.4" y="70.7">PA4</text>
<text x="159.4" y="68.2">PA3</text>
<text x="236" y="68.2">DIO12</text>
<text x="236" y="70.7">DIO11</text>
<text x="246.2" y="70.7">VREF/DIO6</text>
<text x="251.4" y="68.2">DIO5</text>
<text x="117.9" y="75.8">PC1</text>
<text x="117.9" y="73.3">PC0</text>
<text x="159.4" y="73.3">PA5</text>
<text x="159.4" y="75.8">PA6</text>
<text x="236" y="73.3">RESERVED</text>
<text x="236" y="75.8">DIO10</text>
<text x="251.4" y="75.8">DIO8</text>
<text x="251.4" y="73.3">DIO7</text>
<text x="31.2" y="78.4">R4</text>
<text x="31.4" y="80.7">6.2k R5</text>
<text x="35.4" y="83">30k</text>
<text x="117.9" y="83.4">PC4</text>
<text x="117.9" y="80.9">PC3</text>
<text x="117.9" y="78.4">PC2</text>
<text x="159.4" y="83.4">PB0</text>
<text x="159.4" y="78.4">PA7</text>
<text x="236" y="78.4">GND</text>
<text x="251.4" y="78.4">DIO9</text>
<text x="117.9" y="88.5">PC6</text>
<text x="117.9" y="86">PC5</text>
<text x="159.4" y="88.5">PB2</text>
<text x="159.4" y="86">BP1</text>
<text x="236" y="86">DVDD_USB</text>
<text x="236" y="88.5">USB_P</text>
<text x="251.8" y="86">TMS</text>
<text x="251.9" y="88.5">TCK</text>
<text x="30.7" y="95.9">SW_PUSH</text>
<text x="30.7" y="93.6">SW2</text>
<text x="46.3" y="93.7">C7</text>
<text x="117.9" y="91.1">PC7</text>
<text x="159.4" y="93.6">PB4</text>
<text x="159.4" y="91.1">PB3</text>
<text x="236" y="91.1">USB_N</text>
<text x="236" y="93.6">USB_SEL</text>
<text x="251.8" y="91.1">TDO</text>
<text x="252.7" y="93.6">TDI</text>
<text x="46.3" y="96.1">1uF</text>
<text x="117.9" y="96.1">PD0</text>
<text x="117.9" y="98.7">PD1</text>
<text x="117.9" y="101.2">PD2</text>
<text x="159.4" y="96.1">PB5</text>
<text x="159.4" y="101.2">PB7</text>
<text x="159.4" y="98.7">PB6</text>
<text x="221.1" y="101.7">PWR_FLAG</text>
<text x="236" y="96.1">GND</text>
<text x="249.6" y="96.1">RESET</text>
<text x="117.9" y="106.3">PD4</text>
<text x="117.9" y="103.8">PD3</text>
<text x="152.9" y="106.3">DGND_USB</text>
<text x="94.8" y="112">Crystal</text>
<text x="96.7" y="109.7">Y2</text>
<text x="117.9" y="108.8">PD5</text>
<text x="117.9" y="111.4">PD6/XOSC32K_Q1</text>
<text x="117.9" y="113.9">PD7/XOSC32K_Q2</text>
<text x="157.6" y="111.4">AGND</text>
<text x="218.5" y="116.4">2.2uH</text>
<text x="220" y="114.1">L1</text>
<text x="216.7" y="124.8">TPS6273X</text>
<text x="219.9" y="122.5">U2</text>
<text x="210.6" y="131.7">STAT</text>
<text x="226.5" y="131.7">VOUT</text>
<text x="249" y="126.1">PWR_FLAG</text>
<text x="210.6" y="134.2">SW</text>
<text x="210.6" y="136.8">VIN</text>
<text x="224.6" y="134.2">ON/BYP</text>
<text x="227.5" y="136.8">GND</text>
<text x="28.6" y="170" transform="rotate(-90 28.6 170)">LED1</text>
<text x="33.7" y="170.7" transform="rotate(-90 33.7 170.7)">Green</text>
<text x="36.2" y="168.9" transform="rotate(-90 36.2 168.9)">LED2</text>
<text x="41.3" y="169.4" transform="rotate(-90 41.3 169.4)">Amber</text>
<text x="43.9" y="168.9" transform="rotate(-90 43.9 168.9)">LED3</text>
<text x="48.9" y="169.7" transform="rotate(-90 48.9 169.7)">Orange</text>
<text x="51.5" y="168.9" transform="rotate(-90 51.5 168.9)">LED4</text>
<text x="56.6" y="168.3" transform="rotate(-90 56.6 168.3)">Red</text>
</g>
<g font-size="1.4" fill="#008484">
<text x="204.5" y="27.2">2k2</text>
<text x="204.9" y="25.3">R1</text>
<text x="197" y="30">C1</text>
<text x="197.2" y="34.7">1nF</text>
<text x="91.6" y="37.6">C2</text>
<text x="180.4" y="39.9">56k</text>
<text x="180.7" y="38">R3</text>
<text x="91.8" y="42.3">1uF</text>
<text x="43.4" y="49.1">C3</text>
<text x="43.6" y="53.8">15nF</text>
<text x="92.9" y="54.1">C4</text>
<text x="93.1" y="58.8">1uF</text>
<text x="71.3" y="74.5">C5</text>
<text x="86.5" y="74.5">C6</text>
<text x="71.6" y="79.2">12pF</text>
<text x="86.8" y="79.2">12pF</text>
<text x="90.3" y="120.2">C8</text>
<text x="90.6" y="124.9">22pF</text>
<text x="105.6" y="120.2">C9</text>
<text x="105.8" y="124.9">22pF</text>
<text x="199" y="139.9">C11</text>
<text x="201.1" y="143.9">2.2uF</text>
<text x="257.4" y="138.6">C10</text>
<text x="259.6" y="142.7">2.2uF</text>
<text x="31.2" y="154.3" transform="rotate(-90 31.2 154.3)">100R</text>
<text x="33.1" y="153.5" transform="rotate(-90 33.1 153.5)">R6</text>
<text x="38.8" y="154.3" transform="rotate(-90 38.8 154.3)">100R</text>
<text x="40.7" y="153.5" transform="rotate(-90 40.7 153.5)">R7</text>
<text x="46.5" y="154.3" transform="rotate(-90 46.5 154.3)">100R</text>
<text x="48.3" y="153.5" transform="rotate(-90 48.3 153.5)">R8</text>
<text x="54.1" y="154.3" transform="rotate(-90 54.1 154.3)">100R</text>
<text x="55.9" y="153.5" transform="rotate(-90 55.9 153.5)">R9</text>
<text x="101.9" y="153.2">C12</text>
<text x="106.9" y="153.2">C13</text>
<text x="112" y="153.2">C14</text>
<text x="117.1" y="153.2">C15</text>
<text x="122.2" y="153.2">C16</text>
<text x="127.3" y="153.2">C17</text>
<text x="132.3" y="153.2">C18</text>
<text x="138.7" y="153.2">C19</text>
<text x="145" y="153.2">C20</text>
<text x="102.1" y="157.9">100nF</text>
<text x="107.2" y="157.9">100nF</text>
<text x="112.3" y="157.9">100nF</text>
<text x="117.2" y="157.9">1uF</text>
<text x="122.5" y="157.9">100nF</text>
<text x="127.5" y="157.9">100nF</text>
<text x="132.6" y="157.9">100nF</text>
<text x="139" y="157.9">100nF</text>
<text x="145.3" y="157.9">220pF</text>
</g>
<text font-size="1.1" fill="#840000" x="242.7" y="36.2" transform="rotate(-90 242.7 36.2)">BALANCED</text>
<text font-size="1" fill="#840000" x="248.1" y="36.5" transform="rotate(-90 248.1 36.5)">UNBALANCED</text>
<g font-size="1" fill="#0000c2">
<text x="103.6" y="143.7">Place close</text>
<text x="113.7" y="143.7">Place close</text>
<text x="123.9" y="143.7">Place close</text>
<text x="105.2" y="144.8">to pin 15</text>
<text x="115.3" y="144.8">to pin 55</text>
<text x="125.5" y="144.8">to pin 36</text>
<text x="94.7" y="159">Place close</text>
<text x="96.3" y="160">to pin 10</text>
<text x="109.9" y="166.6">Place close</text>
<text x="111.5" y="167.7">to pin 24</text>
<text x="120.1" y="166.6">Place close</text>
<text x="121.7" y="167.7">to pin 33</text>
<text x="129" y="165.3">Place close</text>
<text x="130.6" y="166.4">to pin 43</text>
<text x="139.2" y="166.4">to pin 39,40,41</text>
<text x="140.4" y="165.3">Place close</text>
</g>
</svg>
